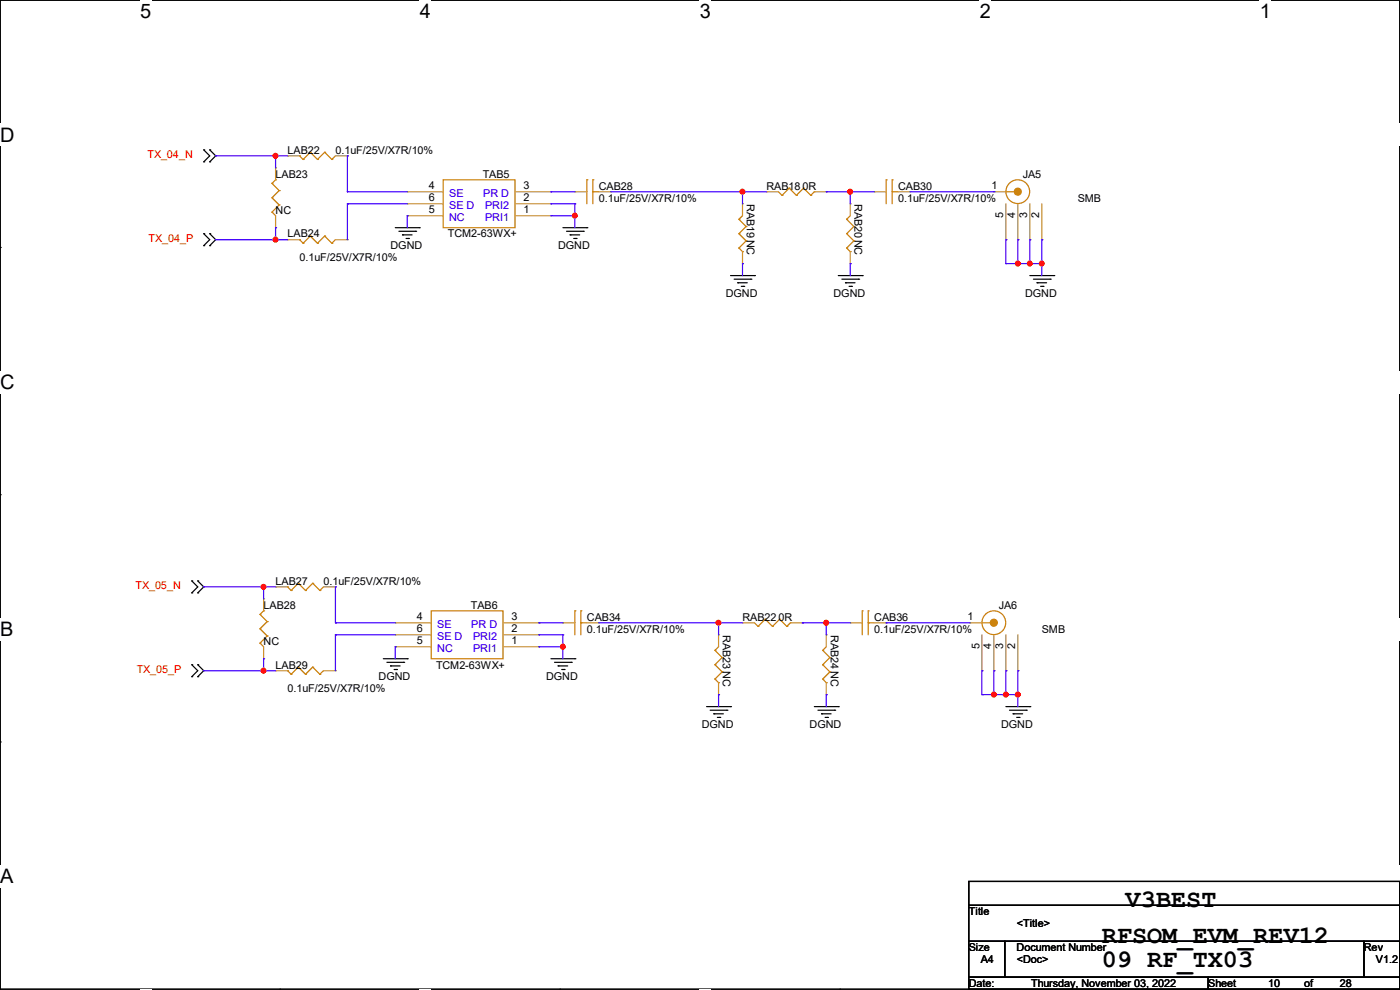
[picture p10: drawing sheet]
<svg xmlns="http://www.w3.org/2000/svg" width="297mm" height="210mm" viewBox="0 0 297 210" stroke-linecap="round" stroke-linejoin="round" font-family="sans-serif">
<path d="M0 0h297v209.8h-297z" fill="none" stroke="#000" stroke-width=".25"/>
<g fill="#fff">
<path d="M29.7 0h2.4v4.8h-2.4z"/>
<path d="M29.7 209.8h2.4v.2h-2.4z"/>
</g>
<path d="M59.4 0h.1M59.4 209.8h.1" fill="none" stroke="#000" stroke-width=".25"/>
<g fill="#fff">
<path d="M89.1 0h2.3v4.8h-2.3z"/>
<path d="M89.1 209.8h2.3v.2h-2.3z"/>
</g>
<path d="M118.8 0h.1M118.8 209.8h.1" fill="none" stroke="#000" stroke-width=".25"/>
<g fill="#fff">
<path d="M148.5 0h2.3v4.8h-2.3z"/>
<path d="M148.5 209.8h2.3v.2h-2.3z"/>
</g>
<path d="M178.2 0h.1M178.2 209.8h.1" fill="none" stroke="#000" stroke-width=".25"/>
<g fill="#fff">
<path d="M207.9 0h2.3v4.8h-2.3z"/>
<path d="M207.9 209.8h2.3v.2h-2.3z"/>
</g>
<path d="M237.6 0h.1M237.6 209.8h.1" fill="none" stroke="#000" stroke-width=".25"/>
<g fill="#fff">
<path d="M267.3 0h2.3v4.8h-2.3z"/>
<path d="M267.3 209.8h2.3v.2h-2.3z"/>
<path d="M0 26.2h3.1v4.8h-3.1z"/>
<path d="M297 26.2v4.8z"/>
<path d="M0 78.7h3.1v4.7h-3.1z"/>
<path d="M297 78.7v4.7z"/>
</g>
<path d="M0 52.5h.1M297 52.5h.1" fill="none" stroke="#000" stroke-width=".25"/>
<g fill="#fff">
<path d="M0 131.1h2.9v4.8h-2.9z"/>
<path d="M297 131.1v4.8z"/>
</g>
<path d="M0 104.9h.1M297 104.9h.1" fill="none" stroke="#000" stroke-width=".25"/>
<g fill="#fff">
<path d="M0 183.6h2.9v4.7h-2.9z"/>
<path d="M296.9 183.6h.1v4.7h-.1z"/>
</g>
<g fill="none" stroke="#000" stroke-width=".25">
<path d="M43.2 31.8h.1M43.2 34.3h.1M43.2 31.8l1.3 1.3-1.3 1.2M44.5 34.3h.1M44.5 31.8h.1M44.5 31.8l1.3 1.3-1.3 1.2M43.2 49.6h.1M43.2 52.1h.1M43.2 49.6l1.3 1.2-1.3 1.3M44.5 52.1h.1M44.5 49.6h.1M44.5 49.6l1.3 1.2-1.3 1.3"/>
<path d="M83.9 48.3h5M84.6 49.1h3.6M85.4 49.8h.1M85.4 49.8h2M86.1 50.6h.6M86.7 50.6h.1M88.2 49.1h.1M88.9 48.3h.1M119.4 48.3h5.1M120.2 49.1h3.5M120.9 49.8h.1M120.9 49.8h2.1"/>
<path d="M121.7 50.6h.5M122.2 50.6h.1M123.7 49.1h.1M124.5 48.3h.1M155 58.5h5.1M155.7 59.2h3.6M156.5 60h.1M156.5 60h2M159.3 59.2h.1M160.1 58.5h.1M177.8 58.5h5.1M178.6 59.2h3.6"/>
<path d="M179.4 60h.1M179.4 60h2M182.2 59.2h.1M182.9 58.5h.1M218.5 58.5h5.1M219.2 59.2h3.6M220 60h.1M220 60h2M222.8 59.2h.1M223.6 58.5h.1M157.3 60.7h.5M157.8 60.7h.1"/>
<path d="M180.1 60.7h.5M180.6 60.7h.1M220.8 60.7h.5M221.3 60.7h.1M40.7 123.2h.1M40.7 125.8h.1M40.7 123.2l1.3 1.3-1.3 1.3M42 125.8h.1M42 123.2h.1M42 123.2l1.2 1.3-1.2 1.3M81.3 139.7h5.1M86.4 139.7h.1"/>
<path d="M116.9 139.7h5.1M122 139.7h.1M0 157.4h.1M40.7 141h.1M40.7 143.6h.1M40.7 141l1.3 1.3-1.3 1.3M42 143.6h.1M42 141h.1M42 141l1.2 1.3-1.2 1.3M82.1 140.5h3.5M82.8 141.3h.1M82.8 141.3h2.1"/>
<path d="M83.6 142h.5M84.1 142h.1M85.6 140.5h.1M117.6 140.5h3.6M118.4 141.3h.1M118.4 141.3h2M119.2 142h.5M119.7 142h.1M121.2 140.5h.1M149.9 149.9h5.1M150.7 150.7h3.5M151.4 151.4h.1"/>
<path d="M151.4 151.4h2.1M152.2 152.2h.5M152.7 152.2h.1M154.2 150.7h.1M155 149.9h.1M172.8 149.9h5M173.5 150.7h3.6M174.3 151.4h.1M174.3 151.4h2M175 152.2h.6M175.6 152.2h.1M177.1 150.7h.1"/>
<path d="M177.8 149.9h.1M213.4 149.9h5.1M214.2 150.7h3.5M214.9 151.4h.1M214.9 151.4h2.1M215.7 152.2h.5M216.2 152.2h.1M217.7 150.7h.1M218.5 149.9h.1M297 157.4h.1M205.5 187h91.5v5.1h-91.5zM205.5 192.1h91.5v7.6h-91.5z"/>
<path d="M205.5 199.7h7.6v7.6h-7.6zM213.1 199.7h76.2v7.6h-76.2zM289.3 199.7h7.7v7.6h-7.7zM205.5 207.3h50.8v2.5h-50.8zM256.3 207.3h40.7v2.5h-40.7z"/>
</g>
<g fill="none" stroke="#cc8006" stroke-width=".25">
<path d="M57.7 38.9h.1M57.7 38.9l1.5 1.5M58.5 38.1h.1M58.5 38.1l-.8 .8M63.5 33.1h.1M63.5 33.1l.8 .7M64.3 33.8h.1M65.8 32.3h.1M65.8 32.3l1.6 1.5M65.8 32.3l-1.5 1.5M67.4 33.8h.1M68.9 32.3h.1"/>
<path d="M68.9 32.3l1.5 1.5M68.9 32.3l-1.5 1.5M70.4 33.8h.1M71.2 33.1l-.8 .7M94 38.1h15.3v10.2h-15.3zM124.5 38.1h.1M124.5 38.1v5.1M125.8 38.1h.1M125.8 38.1v5.1M167.4 39.9h.1M167.4 39.9l-1.5 1.5M167.4 39.9l1.6 1.5"/>
<path d="M170.5 39.9h.1M170.5 39.9l-1.5 1.5M170.5 39.9l1.5 1.5M188 38.1h.1M188 38.1v5.1M189.3 38.1h.1M189.3 38.1v5.1M57.7 45h.1M57.7 42h.1M57.7 45l.8 .8M57.7 42l1.5 1.5M59.2 43.5h.1"/>
<path d="M59.2 40.4h.1M59.2 43.5l-1.5 1.5M59.2 40.4l-1.5 1.6M63.5 50.8h.1M63.5 50.8l.8 .8M64.3 51.6h.1M65.8 50.1h.1M65.8 50.1l1.6 1.5M65.8 50.1l-1.5 1.5M67.4 51.6h.1M68.9 50.1h.1M68.9 50.1l1.5 1.5"/>
<path d="M68.9 50.1l-1.5 1.5M70.4 51.6h.1M71.2 50.8l-.8 .8M125.8 40.7h.1M125.8 40.7h1.2M156.8 46.5h.1M156.8 49.6h.1M156.8 52.6h.1M156.8 46.5l1.5 1.5M156.8 49.6l1.5 1.5M156.8 52.6l.7 .8M157.5 53.4h.1"/>
<path d="M157.5 45.8l-.7 .7M158.3 48h.1M158.3 51.1h.1M158.3 48l-1.5 1.6M158.3 51.1l-1.5 1.5M165.1 40.7l.8 .7M165.9 41.4h.1M169 41.4h.1M172 41.4h.1M172.8 40.7h.1M172.8 40.7l-.8 .7M179.6 46.5h.1"/>
<path d="M179.6 49.6h.1M179.6 52.6h.1M179.6 46.5l1.5 1.5M179.6 49.6l1.5 1.5M179.6 52.6l.8 .8M180.4 53.4h.1M180.4 45.8l-.8 .7M181.1 48h.1M181.1 51.1h.1M181.1 48l-1.5 1.6M181.1 51.1l-1.5 1.5M189.3 40.7h.1"/>
<path d="M189.3 40.7h1.2M213.4 40.7h1.8M215.2 40.7h.1M55.2 136.4h.1M55.2 133.4h.1M55.2 130.3h.1M55.2 136.4l.7 .8M55.2 133.4l1.5 1.5M55.2 130.3l1.5 1.6M55.9 129.6h.1M55.9 129.6l-.7 .7M56.7 134.9h.1"/>
<path d="M56.7 131.9h.1M56.7 134.9l-1.5 1.5M56.7 131.9l-1.5 1.5M61 124.5h.1M61 124.5l.8 .8M61.8 125.3h.1M63.3 123.7h.1M63.3 123.7l1.5 1.6M63.3 123.7l-1.5 1.6M64.8 125.3h.1M66.3 123.7h.1M66.3 123.7l1.6 1.6"/>
<path d="M66.3 123.7l-1.5 1.6M67.9 125.3h.1M68.6 124.5l-.7 .8M91.5 129.6h15.2v10.1h-15.2zM122 129.6h.1M122 129.6v5.1M123.2 129.6h.1M123.2 132.1h.1M123.2 132.1h1.3M123.2 129.6v5.1M151.7 138h.1M151.7 138l1.5 1.5"/>
<path d="M152.4 137.2l-.7 .8M153.2 139.5h.1M153.2 139.5l-1.5 1.5M160.1 132.1l.7 .8M160.8 132.9h.1M162.3 131.4h.1M162.3 131.4l-1.5 1.5M162.3 131.4l1.6 1.5M163.9 132.9h.1M165.4 131.4h.1M165.4 131.4l-1.5 1.5M165.4 131.4l1.5 1.5"/>
<path d="M166.9 132.9h.1M167.7 132.1h.1M167.7 132.1l-.8 .8M174.5 138h.1M174.5 138l1.6 1.5M175.3 137.2l-.8 .8M176.1 139.5h.1M176.1 139.5l-1.6 1.5M182.9 129.6h.1M182.9 129.6v5.1M184.2 129.6h.1M184.2 132.1h.1"/>
<path d="M184.2 132.1h1.3M184.2 129.6v5.1M208.3 132.1h1.8M210.1 132.1h.1M61 142.3h.1M61 142.3l.8 .7M61.8 143h.1M63.3 141.5h.1M63.3 141.5l1.5 1.5M63.3 141.5l-1.5 1.5M64.8 143h.1M66.3 141.5h.1"/>
<path d="M66.3 141.5l1.6 1.5M66.3 141.5l-1.5 1.5M67.9 143h.1M68.6 142.3l-.7 .7M151.7 141h.1M151.7 144.1h.1M151.7 141l1.5 1.5M151.7 144.1l.7 .7M152.4 144.8h.1M153.2 142.5h.1M153.2 142.5l-1.5 1.6M174.5 141h.1"/>
<path d="M174.5 144.1h.1M174.5 141l1.6 1.5M174.5 144.1l.8 .7M175.3 144.8h.1M176.1 142.5h.1M176.1 142.5l-1.6 1.6"/>
<circle cx="215.9" cy="40.7" r="2.52"/>
<circle cx="210.8" cy="132.1" r="2.52"/>
</g>
<g fill="none" stroke="#a84" stroke-width=".25">
<path d="M58.5 35.6h.1M58.5 35.6v2.5M61 33.1h.1M61 33.1h2.5M71.2 33.1h2.5M73.7 33.1h.1M58.5 48.3h.1M58.5 45.8v2.5M61 50.8h.1M61 50.8h2.5M71.2 50.8h2.5M73.7 50.8h.1"/>
<path d="M86.4 40.7h.1M86.4 45.8h.1M86.4 43.2h.1M86.4 40.7h7.6M86.4 45.8h7.6M86.4 43.2h7.6M109.3 40.7h7.6M109.3 45.8h7.6M109.3 43.2h7.6M116.9 45.8h.1M116.9 43.2h.1M116.9 40.7h.1"/>
<path d="M122 40.7h.1M122 40.7h2.5M127 40.7h2.6M129.6 40.7h.1M157.5 43.2h.1M157.5 55.9h.1M157.5 43.2v2.6M157.5 53.4v2.5M162.6 40.7h.1M162.6 40.7h2.5M172.8 40.7h2.5M175.3 40.7h.1"/>
<path d="M180.4 43.2h.1M180.4 55.9h.1M180.4 43.2v2.6M180.4 53.4v2.5M185.5 40.7h.1M185.5 40.7h2.5M190.5 40.7h2.6M193.1 40.7h.1M210.9 40.7h.1M210.9 40.7h2.5M213.4 50.8h.1M213.4 43.2v7.6"/>
<path d="M215.9 50.8h.1M215.9 43.2v7.6M218.5 50.8h.1M218.5 43.2v7.6M221 50.8h.1M221 43.2v7.6M55.9 139.7h.1M55.9 127h.1M55.9 127v2.6M55.9 137.2v2.5M58.5 124.5h.1M58.5 124.5h2.5"/>
<path d="M68.6 124.5h2.6M71.2 124.5h.1M83.9 132.1h.1M83.9 137.2h.1M83.9 134.7h.1M83.9 132.1h7.6M83.9 137.2h7.6M83.9 134.7h7.6M106.7 132.1h7.6M106.7 137.2h7.6M106.7 134.7h7.6M114.3 137.2h.1"/>
<path d="M114.3 134.7h.1M114.3 132.1h.1M119.4 132.1h.1M119.4 132.1h2.6M124.5 132.1h2.5M127 132.1h.1M152.4 134.7h.1M152.4 134.7v2.5M157.5 132.1h.1M157.5 132.1h2.6M167.7 132.1h2.5M170.2 132.1h.1"/>
<path d="M175.3 134.7h.1M175.3 134.7v2.5M180.4 132.1h.1M180.4 132.1h2.5M185.5 132.1h2.5M188 132.1h.1M205.8 132.1h.1M205.8 132.1h2.5M208.3 134.7v7.6M210.9 134.7v7.6M213.4 134.7v7.6M215.9 134.7v7.6"/>
<path d="M58.5 142.3h.1M58.5 142.3h2.5M68.6 142.3h2.6M71.2 142.3h.1M152.4 147.4h.1M152.4 144.8v2.6M175.3 147.4h.1M175.3 144.8v2.6M208.3 142.3h.1M210.9 142.3h.1M213.4 142.3h.1M215.9 142.3h.1"/>
</g>
<g fill="#cc8006" stroke="#cc8006" stroke-width=".25">
<circle cx="215.9" cy="40.7" r=".74"/>
<circle cx="210.8" cy="132.1" r=".74"/>
</g>
<g fill="none" stroke="#4200ff" stroke-width=".25">
<path d="M45.8 33.1h.1M45.8 33.1h15.2M58.5 33.1h.1M58.5 33.1v2.5M73.7 33.1h.1M73.7 33.1v7.6M45.8 50.8h.1M45.8 50.8h15.2M58.5 48.3h.1M58.5 50.8h.1M58.5 48.3v2.5M73.7 40.7h.1"/>
<path d="M73.7 43.2h.1M73.7 43.2v7.6M73.7 40.7h12.7M73.7 43.2h12.7M86.4 45.8h.1M86.4 45.8v2.5M116.9 40.7h.1M116.9 43.2h.1M116.9 45.8h.1M116.9 40.7h5.1M116.9 43.2h5.1M116.9 45.8h5.1"/>
<path d="M122 43.2h.1M122 45.8h.1M122 43.2v5.1M129.6 40.7h33M157.5 40.7h.1M157.5 55.9h.1M157.5 40.7v2.5M157.5 55.9v2.6M175.3 40.7h.1M175.3 40.7h10.2M180.4 40.7h.1M180.4 55.9h.1"/>
<path d="M180.4 40.7v2.5M180.4 55.9v2.6M193.1 40.7h17.8M210.9 40.7h.1M213.4 50.8h.1M213.4 55.9h.1M213.4 50.8v5.1M213.4 55.9h7.6M215.9 50.8h.1M215.9 55.9h.1M215.9 50.8v5.1M218.5 50.8h.1"/>
<path d="M218.5 55.9h.1M218.5 50.8v5.1M221 50.8h.1M221 55.9h.1M221 50.8v7.7M43.2 124.5h.1M43.2 124.5h15.3M55.9 124.5h.1M55.9 139.7h.1M55.9 124.5v2.5M55.9 139.7v2.6M71.2 124.5h.1"/>
<path d="M71.2 132.1h.1M71.2 134.7h.1M71.2 124.5v7.6M71.2 134.7v7.6M71.2 132.1h12.7M71.2 134.7h12.7M83.9 137.2h.1M83.9 137.2v2.5M114.3 132.1h.1M114.3 134.7h.1M114.3 137.2h.1M114.3 132.1h5.1"/>
<path d="M114.3 134.7h5.1M114.3 137.2h5.1M119.4 137.2h.1M119.4 134.7h.1M119.4 134.7v5M127 132.1h30.5M152.4 132.1h.1M152.4 132.1v2.6M170.2 132.1h.1M170.2 132.1h10.2M175.3 132.1h.1M175.3 132.1v2.6"/>
<path d="M188 132.1h.1M188 132.1h17.8M43.2 142.3h.1M43.2 142.3h15.3M55.9 142.3h.1M152.4 147.4h.1M152.4 147.4v2.5M175.3 147.4h.1M175.3 147.4v2.5M208.3 142.3h.1M208.3 147.4h.1M208.3 142.3v5.1"/>
<path d="M208.3 147.4h7.6M210.9 142.3h.1M210.9 147.4h.1M210.9 142.3v5.1M213.4 142.3h.1M213.4 147.4h.1M213.4 142.3v5.1M215.9 142.3h.1M215.9 147.4h.1M215.9 142.3v7.6"/>
</g>
<g fill="#f00" stroke="#f00" stroke-width=".25">
<circle cx="58.4" cy="33" r=".49"/>
<circle cx="157.5" cy="40.7" r=".49"/>
<circle cx="180.4" cy="40.7" r=".49"/>
<circle cx="58.4" cy="50.8" r=".49"/>
<circle cx="215.9" cy="55.9" r=".49"/>
<circle cx="218.5" cy="55.9" r=".49"/>
<circle cx="221" cy="55.9" r=".49"/>
<circle cx="55.9" cy="124.5" r=".49"/>
<circle cx="152.4" cy="132.1" r=".49"/>
<circle cx="175.3" cy="132.1" r=".49"/>
<circle cx="55.9" cy="142.3" r=".49"/>
<circle cx="210.8" cy="147.3" r=".49"/>
<circle cx="215.9" cy="147.3" r=".49"/>
<circle cx="213.4" cy="147.3" r=".49"/>
<circle cx="121.9" cy="45.7" r=".49"/>
<circle cx="119.4" cy="137.2" r=".49"/>
</g>
<g font-size="5.3">
<text x="238.8" y="192.5">V3BEST</text>
<text x="233.7" y="200.1">RFSOM_EVM_REV12</text>
<text x="233.7" y="205.2">09 RF_TX03</text>
</g>
<g font-size="4.2">
<text x="29.7" y="3.9">5</text>
<text x="89.1" y="3.9">4</text>
<text x="148.5" y="3.9">3</text>
<text x="207.9" y="3.9">2</text>
<text x="267.3" y="3.9">1</text>
<text x="0" y="30.1">D</text>
<text x="0" y="82.5">C</text>
<text x="0" y="135">B</text>
<text x="0" y="187.4">A</text>
<text x="297" y="187.4">A</text>
</g>
<g font-size="2.3" fill="#f00">
<text x="31.3" y="33.6">TX_04_N</text>
<text x="31.5" y="51.4">TX_04_P</text>
<text x="28.7" y="125.1">TX_05_N</text>
<text x="29" y="142.8">TX_05_P</text>
</g>
<g font-size="2.3">
<text x="61" y="32.6">LAB22</text>
<text x="71.2" y="32.6">0.1uF/25V/X7R/10%</text>
<text x="58.5" y="37.7">LAB23</text>
<text x="91" y="40.1">4</text>
<text x="102.4" y="37.7">TAB5</text>
<text x="111" y="40.1">3</text>
<text x="127" y="40.2">CAB28</text>
<text x="162.6" y="40.2">RAB180R</text>
<text x="190.5" y="40.2">CAB30</text>
<text x="210.4" y="40.1">1</text>
<text x="217" y="37.7">JA5</text>
<text x="58.5" y="45.3">NC</text>
<text x="91" y="45.2">5</text>
<text x="91" y="42.7">6</text>
<text x="111" y="45.2">1</text>
<text x="111" y="42.7">2</text>
<text x="127" y="42.8">0.1uF/25V/X7R/10%</text>
<text x="158.5" y="43.2" transform="rotate(90 158.5 43.2)">RAB19NC</text>
<text x="181.3" y="43.2" transform="rotate(90 181.3 43.2)">RAB20NC</text>
<text x="190.5" y="42.8">0.1uF/25V/X7R/10%</text>
<text x="212.9" y="46.3" transform="rotate(-90 212.9 46.3)">5</text>
<text x="215.4" y="46.3" transform="rotate(-90 215.4 46.3)">4</text>
<text x="217.9" y="46.3" transform="rotate(-90 217.9 46.3)">3</text>
<text x="220.5" y="46.3" transform="rotate(-90 220.5 46.3)">2</text>
<text x="228.6" y="42.8">SMB</text>
<text x="61" y="50.4">LAB24</text>
<text x="82.8" y="52.9">DGND</text>
<text x="95" y="50.4">TCM2-63WX+</text>
<text x="118.4" y="52.9">DGND</text>
<text x="63.5" y="55.5">0.1uF/25V/X7R/10%</text>
<text x="154" y="63.1">DGND</text>
<text x="176.8" y="63.1">DGND</text>
<text x="217.5" y="63.1">DGND</text>
<text x="58.5" y="124">LAB27</text>
<text x="68.6" y="124">0.1uF/25V/X7R/10%</text>
<text x="55.9" y="129.1">LAB28</text>
<text x="88.4" y="131.6">4</text>
<text x="99.9" y="129.1">TAB6</text>
<text x="108.5" y="131.6">3</text>
<text x="124.5" y="131.7">CAB34</text>
<text x="157.5" y="131.7">RAB220R</text>
<text x="185.5" y="131.7">CAB36</text>
<text x="205.3" y="131.6">1</text>
<text x="211.9" y="129.1">JA6</text>
<text x="55.9" y="136.7">NC</text>
<text x="88.4" y="136.7">5</text>
<text x="88.4" y="134.1">6</text>
<text x="108.5" y="136.7">1</text>
<text x="108.5" y="134.1">2</text>
<text x="124.5" y="134.2">0.1uF/25V/X7R/10%</text>
<text x="153.4" y="134.7" transform="rotate(90 153.4 134.7)">RAB23NC</text>
<text x="176.2" y="134.7" transform="rotate(90 176.2 134.7)">RAB24NC</text>
<text x="185.5" y="134.2">0.1uF/25V/X7R/10%</text>
<text x="207.8" y="137.7" transform="rotate(-90 207.8 137.7)">5</text>
<text x="210.3" y="137.7" transform="rotate(-90 210.3 137.7)">4</text>
<text x="212.9" y="137.7" transform="rotate(-90 212.9 137.7)">3</text>
<text x="215.4" y="137.7" transform="rotate(-90 215.4 137.7)">2</text>
<text x="221" y="134.2">SMB</text>
<text x="58.5" y="141.8">LAB29</text>
<text x="92.5" y="141.8">TCM2-63WX+</text>
<text x="61" y="146.9">0.1uF/25V/X7R/10%</text>
<text x="80.3" y="144.4">DGND</text>
<text x="115.9" y="144.4">DGND</text>
<text x="148.9" y="154.5">DGND</text>
<text x="171.7" y="154.5">DGND</text>
<text x="212.4" y="154.5">DGND</text>
<text x="205.5" y="194.1">Title</text>
<text x="215.7" y="196.7">&lt;Title&gt;</text>
<text x="205.5" y="201.8">Size</text>
<text x="215.7" y="201.8">Document Number</text>
<text x="289.4" y="201.8">Rev</text>
<text x="205.5" y="209.4">Date:</text>
<text x="208.1" y="204.3">A4</text>
<text x="215.7" y="204.3">&lt;Doc&gt;</text>
<text x="218.7" y="209.4">Thursday, November 03, 2022</text>
<text x="256.3" y="209.4">Sheet</text>
<text x="269" y="209.4">10</text>
<text x="276.7" y="209.4">of</text>
<text x="284.3" y="209.4">28</text>
<text x="291.9" y="204.3">V1.2</text>
</g>
<g font-size="2.3" fill="#00c">
<text x="95.3" y="41.7">SE</text>
<text x="102.5" y="41.7">PR D</text>
<text x="95.3" y="46.8">NC</text>
<text x="95.3" y="44.3">SE D</text>
<text x="102.9" y="46.8">PRI1</text>
<text x="102.9" y="44.3">PRI2</text>
<text x="92.8" y="133.2">SE</text>
<text x="92.8" y="135.7">SE D</text>
<text x="100" y="133.2">PR D</text>
<text x="100.4" y="135.7">PRI2</text>
<text x="92.8" y="138.3">NC</text>
<text x="100.4" y="138.3">PRI1</text>
</g>
</svg>
